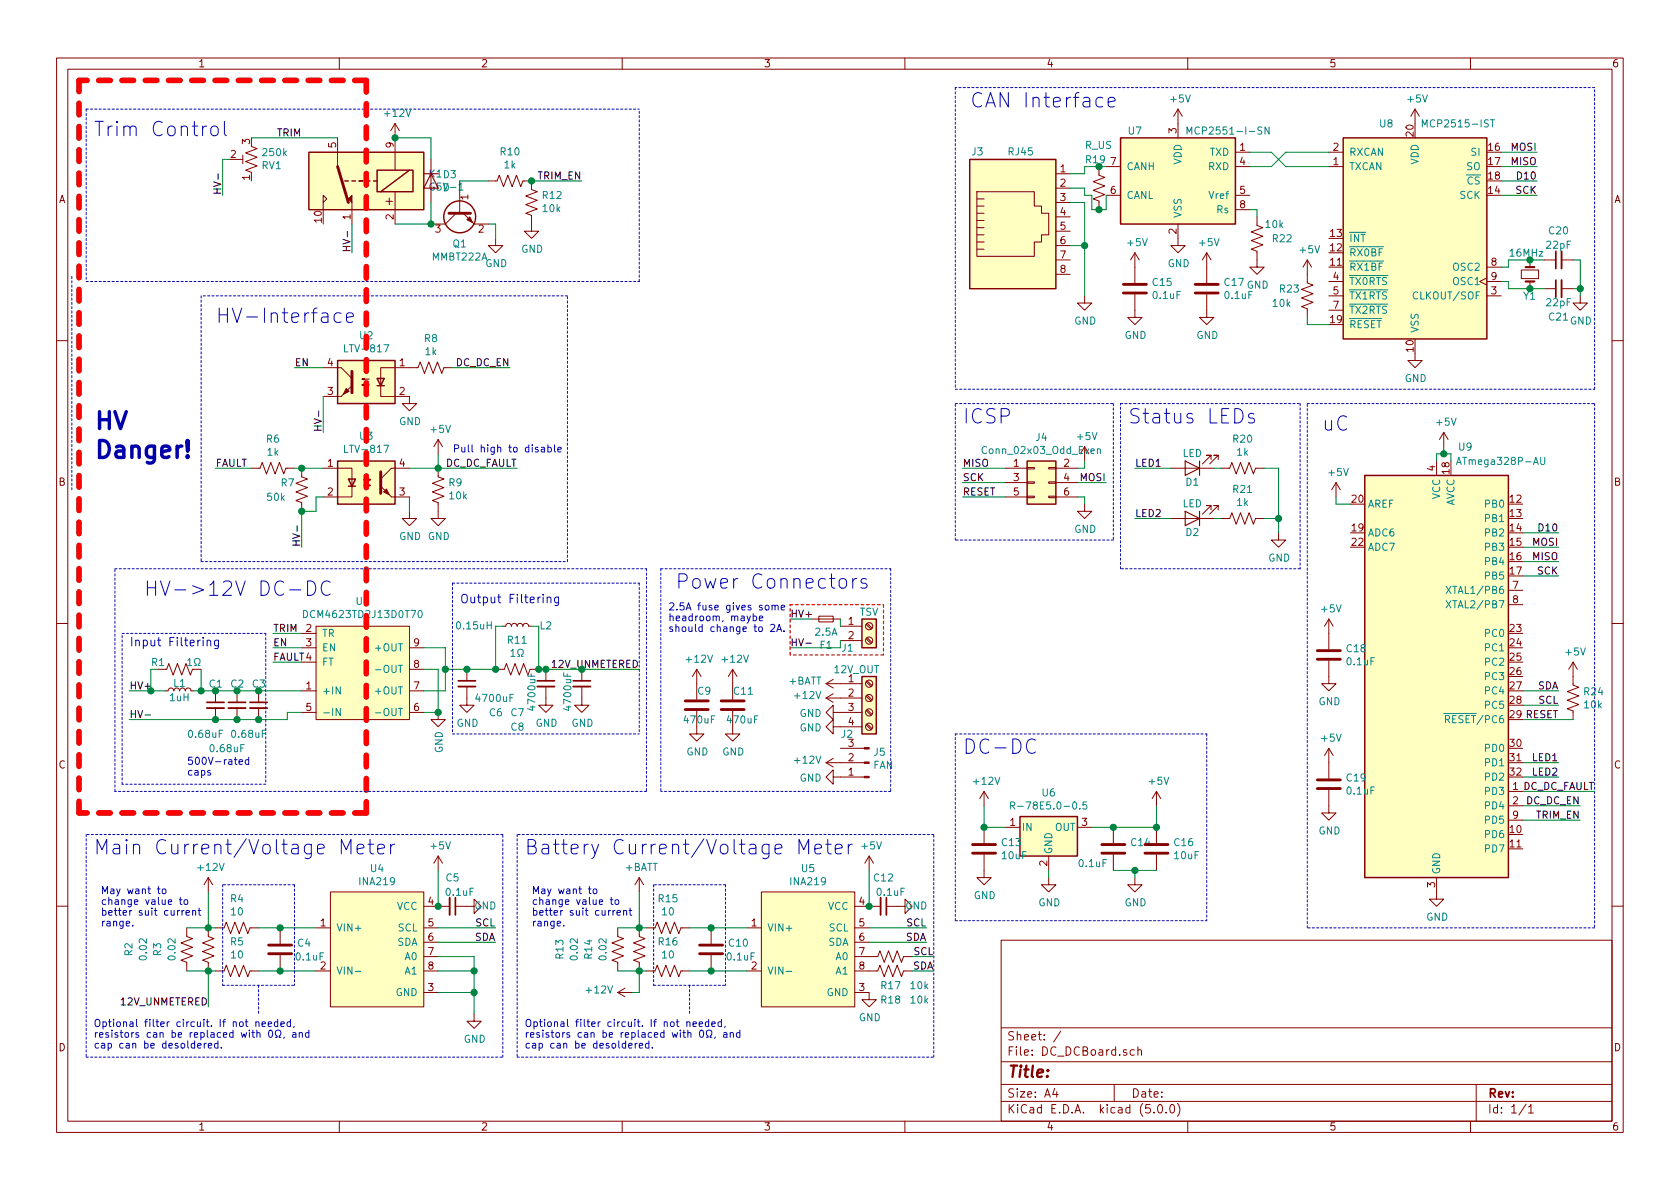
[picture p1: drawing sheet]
<svg xmlns="http://www.w3.org/2000/svg" width="297mm" height="210mm" viewBox="0 0 297 210" stroke-linecap="round" stroke-linejoin="round" font-family="sans-serif">
<g fill="none" stroke="#840000" stroke-width=".18">
<path d="M10 10.3h277v189.9h-277zM12 12.2h273v186.1h-273zM60 10.3v1.9M110 10.3v1.9M160 10.3v1.9M208.3 19.3v5.1M208.3 19.3l-.8 1.3M208.3 19.3l.7 1.3M210 10.3v1.9M250.2 19.3l-.8 1.3M250.2 19.3v2.5M250.2 19.3l.8 1.3"/>
<path d="M260 10.3v1.9M41.9 28.2h1M42.9 27.4v1.6M44.4 25.9l1.1 .4-2.1 .7 2.1 .8-2.1 .8 2.1 .7-2.1 .8 1 .4v.2M57.1 34.5l.7 .7-.7 .6zM57.1 35.8v1.3M59.7 24.4v5.1M62.2 35.8v3.8M69.8 21.8v8.3M69.8 33.9v5.7M69.8 21.8l-.7 1.3M69.8 21.8l.8 1.3"/>
<path d="M76.2 28.2v7.6M80.6 37.7l-1.9 1.9h-2.5M81.3 32v5.7M81.9 37.7l1.9 1.9h2.6M86.4 32h1.5l.4-1 .7 2 .8-2 .8 2 .7-2 .8 2 .4-1h1.5v1.5l1 .4-2 .8 2 .7-2 .8 2 .8-2 .7 1 .4v2.8h1.2l-1.2 1.3-1.3-1.3h1.3M172.7 35.2h1.3M172.7 36.4h1.3M172.7 37.7h1.3M172.7 39h1.3M172.7 33.9h10.2v2.5h1.2v1.3h1.3v3.8h-1.3v1.3h-1.2v2.5h-10.2zM186.7 30.7h2.5M186.7 33.3h2.5"/>
<path d="M186.7 35.8h2.5M186.7 38.3h2.5M194.3 29.5v1.5l1 .4-2 .7 2 .8-2 .7 2 .8-2 .8 1 .4v1.5M195.6 29.5h2.5M195.6 34.5h2.5M208.3 39.6v3.8h1.2l-1.2 1.3-1.3-1.3h1.3M218.4 29.5h2.6M218.4 26.9h2.6M218.4 34.5h2.6M218.4 37.1h2.6M222.2 38.3v1.6l1.1 .4-2.1 .7 2.1 .8-2.1 .7 2.1 .8-2.1 .8 1 .3v2.8h1.3l-1.3 1.3-1.2-1.3h1.2M234.9 29.5h2.6"/>
<path d="M234.9 26.9h2.6M87.6 42.2v1.2h1.3l-1.3 1.3-1.2-1.3h1.2M172.7 40.3h1.3M172.7 41.5h1.3M172.7 42.8h1.3M172.7 44.1h1.3M186.7 40.9h2.5M186.7 43.4h2.5M186.7 46h2.5M186.7 48.5h2.5M191.8 52.3v1.3h1.2l-1.2 1.3-1.3-1.3h1.3M200.7 52.1v4h1.2l-1.2 1.3-1.3-1.3h1.3"/>
<path d="M200.7 44.7v5.3M200.7 44.7l-.8 1.3M200.7 44.7l.7 1.3M213.4 52.1v4h1.2l-1.2 1.3-1.3-1.3h1.3M213.4 44.7v5.3M213.4 44.7l-.8 1.3M213.4 44.7l.7 1.3M231.1 46v4l1.1 .4-2.1 .8 2.1 .7-2.1 .8 2.1 .8-2.1 .7 1 .4v1.5M231.1 46l-.7 1.2M231.1 46l.8 1.2M234.9 52.3h2.6M234.9 49.8h2.6"/>
<path d="M234.9 54.9h2.6M262.9 49.1l-1.3 .7 1.3 .6M262.9 52.3h2.5M262.9 49.8h2.5M262.9 47.2h2.5M269 47.7h3v1.6h-3zM270.5 46v1.2M270.5 49.8v1.2M273 46h2.1M273 51h2.1M276.1 46h2M276.1 51h2"/>
<path d="M279.4 52.3v1.3h1.3l-1.3 1.3-1.3-1.3h1.3M10 60.2h2M57.1 65h3.2l1.9 1.9M57.1 70.1h3.2M64 68.1l.4-.2v.3l-.4-.1h1.3M64 67.1l.4-.2v.3l-.4-.1h1.3M67.3 68.2v1.9h5.1v1.3h1.3l-1.3 1.2-1.3-1.2h1.3M77.5 77.7v2.6M77.5 77.7l-.8 1.3M77.5 77.7l.7 1.3M80 65h-1.5l-.4 1-.8-2-.7 2-.8-2-.7 2-.8-2-.4 1h-6.6v3.3M191.8 79v2.5"/>
<path d="M250.2 62.5v1.2h1.3l-1.3 1.3-1.3-1.3h1.3M255.3 76.4l-.8 1.3M255.3 76.4v2.6M255.3 76.4l.7 1.3M285 60.2h2M44.4 82.8h1.6l.4-1 .7 2 .8-2 .7 2 .8-2 .8 2 .3-1h1.6M53.3 82.8v1.5l1.1 .4-2.1 .8 2.1 .7-2.1 .8 2.1 .8-2.1 .7 1 .4v1.5M57.1 82.8h5.1v3.3M62.2 86v1.9h-5.1M64.3 85.8h1.2l-.3 .2v-.3l.3 .1M64.3 84.8h1.2l-.3 .2v-.3l.3 .1M69.2 87.9h3.2"/>
<path d="M72.4 90.4v1.3h1.3l-1.3 1.3-1.3-1.3h1.3M72.4 82.8h-3.2l-1.9 1.9M77.5 82.8v1.5l1 .4-2 .8 2 .7-2 .8 2 .8-2 .7 1 .4v2.8h1.2l-1.2 1.3-1.3-1.3h1.3M177.8 87.9h3.8M177.8 82.8h3.8M177.8 85.3h3.8M181.6 87.8h1.3v.2h-1.3zM181.6 85.2h1.3v.3h-1.3zM181.6 82.7h1.3v.2h-1.3zM185.4 87.8h1.3v.2h-1.3zM185.4 85.2h1.3v.3h-1.3zM185.4 82.7h1.3v.2h-1.3z"/>
<path d="M186.7 87.9h3.8M186.7 82.8h3.8M186.7 85.3h3.8M191.8 89.1v1.3h1.2l-1.2 1.3-1.3-1.3h1.3M207 82.8h7.6M207 91.7h7.6M214.1 81.3v-.8h-.7h.7l-1.5 1.5M214.1 90.2v-.8h-.7h.7l-1.5 1.5M215.4 81.3v-.8h-.8h.8l-1.5 1.5M215.4 90.2v-.8h-.8h.8l-1.5 1.5M215.9 82.8h1.5l.4-1 .8 2 .7-2 .8 2 .8-2 .7 2 .4-1h1.5M215.9 91.7h1.5l.4-1 .8 2 .7-2 .8 2 .8-2 .7 2 .4-1h1.5"/>
<path d="M226.1 94.2v1.3h1.2l-1.2 1.3-1.3-1.3h1.3M236.2 85.3l-.7 1.3M236.2 85.3v2.6M236.2 85.3l.8 1.3M254 81.5v2.6M10 110.3h2M29.2 118.4h.3l.3-1.1 .8 2.1 .8-2.1 .7 2.1 .8-2.1 .8 2.1 .3-1M34.3 118.4h1.3M53.3 112h2.6M53.3 114.5h2.6M53.3 117.1h2.6M55.9 110.7h16.5v16.5h-16.5z"/>
<path d="M72.4 114.5h2.5M72.4 118.4h2.5M82.5 118.4v2M87.6 118.4h1.6l.3-1.1 .8 2.1 .8-2.1 .7 2.1 .8-2.1 .7 2.1 .4-1h1.5M88.9 110.7h.5l.1-.3 .3-.2 .4 .2 .2 .3 .2-.3 .2-.2 .5 .2 .1 .3 .2-.3 .2-.2 .5 .2 .2 .3 .1-.3 .3-.2 .4 .2 .2 .3h.5M96.5 118.4v2M102.9 118.4v2M123.2 118.4v5.3M123.2 118.4l-.8 1.2M123.2 118.4l.8 1.2M129.5 118.4v5.3M129.5 118.4l-.7 1.2"/>
<path d="M129.5 118.4l.8 1.2M143.5 109.5h5.1M144.8 109h2.5v1h-2.5zM148.6 110.7h3.8M148.6 113.3h3.8M153.1 112.9l.9 .9M153.1 110.4l.9 .8M153.3 112.8l.9 .8M153.3 110.2l.9 .9M234.9 116.8v4.1h1.3l-1.3 1.3-1.2-1.3h1.2M234.9 109.5v5.3M234.9 109.5l-.7 1.2"/>
<path d="M234.9 109.5l.8 1.2M266.7 104.4h2.5M266.7 106.9h2.5M278.1 117.1v4.1l1 .3-2 .8 2 .8-2 .7 2 .8-2 .7 1 .4v1.5M278.1 117.1l-.7 1.3M278.1 117.1l.8 1.3M285 110.3h2M29.2 122.2h.5l.1-.4 .3-.1 .5 .1 .1 .4 .2-.4 .2-.1 .5 .1 .1 .4 .2-.4 .3-.1 .4 .1 .2 .4 .1-.4 .3-.1 .4 .1 .2 .4h.5M38.1 122.2v2M38.1 125.2v2M41.9 122.2v2M41.9 125.2v2"/>
<path d="M45.7 122.2v2M45.7 125.2v2M53.3 122.2h2.6M53.3 126h2.6M72.4 122.2h2.5M72.4 126h2.5M77.5 126v1.2h1.2l-1.2 1.3-1.3-1.3h1.3M82.5 121.4v3.3h1.3l-1.3 1.3-1.2-1.3h1.2M96.5 121.4v3.3h1.3l-1.3 1.3-1.3-1.3h1.3M102.9 121.4v3.3h1.2l-1.2 1.3-1.3-1.3h1.3M123.2 125.7v4.1h1.3l-1.3 1.3-1.3-1.3h1.3M129.5 125.7v4.1h1.3l-1.3 1.3-1.2-1.3h1.2"/>
<path d="M146 123.4l1.3 .8M146 123.4h6.4M146 120.9h6.4M146 120.9l1.3 .8M146 134.9l1.3 .7M146 134.9h6.8M147.3 126v-1.3l-1.3 1.3 1.3 1.2v-1.2h5.1M147.3 128.5v-1.3l-1.3 1.3 1.3 1.3v-1.3h5.1M147.3 137.4v-1.3l-1.3 1.3 1.3 1.3v-1.3h5.5M147.3 122.7l-1.3 .7M147.3 120.1l-1.3 .8M147.3 134.1l-1.3 .8"/>
<path d="M148.6 132.3h4.2M153.1 128.2l.9 .8M153.1 125.6l.9 .9M153.1 123.1l.9 .8M153.1 120.6l.9 .8M153.3 128l.9 .8M153.3 125.5l.9 .8M153.3 122.9l.9 .9M153.3 120.4l.9 .8M174 139.9l-.8 1.3M174 139.9v2.6M174 139.9l.8 1.3"/>
<path d="M204.5 139.9l-.8 1.3M204.5 139.9v2.6M204.5 139.9l.7 1.3M234.9 139.7v4.1h1.3l-1.3 1.2-1.2-1.2h1.2M234.9 132.3v5.4M234.9 132.3l-.7 1.3M234.9 132.3l.8 1.3M266.7 139.9h2.5M36.8 155.2v2.5M36.8 155.2l-.7 1.3M36.8 155.2l.8 1.3M58.4 157.7h16.5v20.3h-16.5z"/>
<path d="M77.5 151.4v2.5M77.5 151.4l-.8 1.2M77.5 151.4l.7 1.2M113 155.2v2.5M113 155.2l-.7 1.3M113 155.2l.8 1.3M134.6 157.7h16.5v20.3h-16.5zM153.7 151.4l-.8 1.2M153.7 151.4v2.5M153.7 151.4l.7 1.2M174 151.1v4.1h1.3l-1.3 1.3-1.3-1.3h1.3M174 146.3v2.8"/>
<path d="M177.8 146.3h2.5M185.4 155.2v1.3h1.3l-1.3 1.2-1.3-1.2h1.3M185.4 151.4v2.5M190.5 146.3h2.5M196.8 146.3v2.8M196.8 151.1v2.8M200.7 155.2v1.3h1.2l-1.2 1.2-1.3-1.2h1.3M204.5 146.3v2.8M204.5 151.1v2.8M254 155.2v3.8h1.3l-1.3 1.3-1.3-1.3h1.3M266.7 142.5h2.5M266.7 145h2.5"/>
<path d="M10 160.2h2M33 164.1v1.5l1 .4-2 .7 2 .8-2 .8 2 .7-2 .8 1 .4v1.5M36.8 164.1v1.5l1 .4-2 .7 2 .8-2 .8 2 .7-2 .8 1 .4v1.5M38.1 164.1h1.5l.4-1 .8 2 .7-2 .8 2 .8-2 .7 2 .4-1h1.5M38.1 171.7h1.5l.4-1 .8 2 .7-2 .8 2 .8-2 .7 2 .4-1h1.5M49.5 164.1v2.8M49.5 168.9v2.8M55.9 164.1h2.5M55.9 171.7h2.5M74.9 164.1h2.6M74.9 171.7h2.6M74.9 175.5h2.6"/>
<path d="M74.9 160.3h4.6M74.9 166.6h2.6M74.9 169.2h2.6M80.5 160.3h3.3v-1.3l1.3 1.3-1.3 1.2v-1.2M83.8 179.3v1.3h1.3l-1.3 1.3-1.3-1.3h1.3M109.2 164.1v1.5l1 .4-2 .7 2 .8-2 .8 2 .7-2 .8 1 .4v1.5M109.2 175.5h2.6M109.2 175.5l1.3 .8M110.5 174.7l-1.3 .8M113 164.1v1.5l1 .4-2 .7 2 .8-2 .8 2 .7-2 .8 1 .4v1.5M114.3 164.1h1.5l.4-1 .8 2 .7-2 .8 2 .8-2 .7 2 .4-1h1.5M114.3 171.7h1.5l.4-1 .8 2 .7-2 .8 2 .8-2 .7 2 .4-1h1.5"/>
<path d="M125.7 164.1v2.8M125.7 168.9v2.8M132.1 164.1h2.5M132.1 171.7h2.5M151.1 175.5h2.6v1.3h1.2l-1.2 1.2-1.3-1.2h1.3M151.1 169.2h4.1l.4-1.1 .7 2.1 .8-2.1 .8 2.1 .7-2.1 .8 2.1 .4-1h1.5M151.1 171.7h4.1l.4-1 .7 2 .8-2 .8 2 .7-2 .8 2 .4-1h1.5M151.1 164.1h2.6M151.1 160.3h4.6M151.1 166.6h2.6M156.7 160.3h3.3v-1.3l1.3 1.3-1.3 1.2v-1.2M177 166.3h108v32h-108z"/>
<path d="M285 160.2h2M60 198.3v1.9M110 198.3v1.9M160 198.3v1.9M177 194.8h108M177 191.8h108M177 187.8h108M177 181.8h108M186.5 192.5l-.4 1h1M186.8 193v1M187.6 182.3l-1.3 2M197 191.8v3"/>
<path d="M200.6 185.7l-.5-.1-.3 .3 .1 .6 .2 .1 .5-.1M201.2 185.7l.2-.1 .4 .1v.9M201.2 185.1v1.5M204 196.7v.1M204.8 195.5l.4-.2a.94 .94 0 0 1 0 1.5 .79 .79 0 0 1-.4-1.3zM206.2 196.7v.1M207 195.4l.3-.1a.94 .94 0 0 1 0 1.5 .82 .82 0 0 1-.3-1.4zM208.2 195.1a1.71 1.71 0 0 1 0 2.3M210 198.3v1.9M260 198.3v1.9M261 191.8v6.5M269.8 195.2l-1.2 2"/>
<path d="M270.3 195.8l.4-.5v1.5M270.3 196.8h.8"/>
<circle cx="153.7" cy="113.3" r=".63"/>
<circle cx="153.7" cy="110.7" r=".63"/>
<circle cx="153.7" cy="123.4" r=".63"/>
<circle cx="153.7" cy="126" r=".63"/>
<circle cx="153.7" cy="120.9" r=".63"/>
<circle cx="153.7" cy="128.5" r=".63"/>
</g>
<g fill="#ffffc2" stroke="#ffffc2" stroke-width=".18">
<path d="M55.9 110.7h16.5v16.5h-16.5z"/>
<path d="M59.7 81.5h10.1v7.6h-10.1z"/>
<path d="M59.7 63.7h10.1v7.7h-10.1z"/>
<path d="M180.3 144.4h10.2v7h-10.2z"/>
<path d="M171.4 28.2h15.3v22.8h-15.3z"/>
<path d="M237.5 24.4h25.4v35.5h-25.4z"/>
<path d="M198.1 24.4h20.3v15.2h-20.3z"/>
<path d="M54.6 26.9h20.3v10.2h-20.3z"/>
<path d="M58.4 157.7h16.5v20.3h-16.5z"/>
<path d="M134.6 157.7h16.5v20.3h-16.5z"/>
<path d="M241.3 84.1h25.4v71.1h-25.4z"/>
<path d="M181.6 81.5h5.1v7.6h-5.1z"/>
<path d="M152.4 119.6h2.5v10.2h-2.5z"/>
<path d="M152.4 109.5h2.5v5h-2.5z"/>
</g>
<g fill="none" stroke="#008484" stroke-width=".18">
<path d="M81.1 33.6h.8M209.9 23.7v-1.3l.4 1 .4-1v1.3M224.4 22.4v1.3l-.7-1.3v1.3M251.5 22.4v-1.2l.4 .9 .4-.9v1.2M263.5 21.2h.7M67.9 78.7h.8l-.5 1.3M67.9 61h.8l-.5 1.2M194 79.5l.2-.1h.3l.1 .8M194 79.4v.8M257.5 82.1l.4-1.2 .5 1.2M257.7 81.8h.5M272.4 80.9v1l.2 .2h.3l.2-.2v-1"/>
<path d="M33.2 116.8l.4-.4v1.3M33.2 117.7h.7M34.4 117.7h.3v-.2a.55 .55 0 0 1-.3-.9 .55 .55 0 0 1 .9 0l.1 .2a.53 .53 0 0 1-.3 .7v.2h.3M53.7 107.9a.64 .64 0 0 1 .7 .7 .64 .64 0 0 1-.7 .6zM66.4 118.4h1M74 108.1l.2-.2a.67 .67 0 0 1 .5 .7 .67 .67 0 0 1-.5 .6l-.3-.5zM90.3 115.2l.4-.4v1.3M90.3 116.1h.8M91.5 116.1h.3v-.3a.55 .55 0 0 1-.2-.8 .55 .55 0 0 1 .9 0v.2a.53 .53 0 0 1-.3 .6v.3h.3M255.7 103.7l.8 1.2M255.7 106.2l.8 1.3M256.5 103.7l-.8 1.2"/>
<path d="M256.5 106.2l-.8 1.3M60.2 125.3v1.2l-.8-1.2v1.2M66.4 126.1h1M255.3 126.2h1.2M255.6 127.2l.6-.1 .1-.1-.1-.3-.1-.2h-.5v1.3M255.9 127.2l.4 .6M178.7 142.5l.6-.1 .1-.2-.1-.3-.1-.1h-.5v1.3M179 142.5l.4 .6M192.1 141.8h-.6v.6l.1-.1 .5 .1v.5l-.2 .2-.4-.2M62.8 171.8h1M139 171.8h1"/>
</g>
<g fill="none" stroke="#008400" stroke-width=".18">
<path d="M40.6 28.2h-1.2v6.3M44.4 24.4h15.3M62.2 39.6v5.1M69.8 24.4h6.4v3.8M76.2 35.8v3.8h-6.4M81.3 32h5.1M86.4 39.6h1.2v2.6M94 32h8.9M189.2 33.3h2.6v1.2h1.2v2.6h2.6v-2.6M189.2 35.8h2.6v16.5M191.8 29.5v1.2h-2.6M221 37.1h1.2v1.2"/>
<path d="M221 26.9h3.8l2.5 2.6h7.6M234.9 26.9h-7.6l-2.5 2.6h-3.8M265.4 26.9h6.4M265.4 29.5h6.4M265.4 32h6.4M265.4 34.5h6.4M189.2 43.4h2.6M231.1 56.1v1.3h3.8M265.4 49.8h1.3v1.2h6.3M270.5 46h-3.8v1.2h-1.3M278.1 46h1.3v6.3M278.1 51h1.3"/>
<path d="M52.1 65h5M57.1 70.1v6.3M80 65h10.2M255.3 79v1.3M38.1 82.8h6.3M52.1 82.8h5M57.1 87.9h-1.2v2.5h-2.6v6.4M72.4 82.8h19M72.4 87.9v2.5M77.5 80.3v2.5M170.2 82.8h7.6M170.2 87.9h7.6"/>
<path d="M170.2 85.3h7.6M190.5 87.9h1.3v1.2M190.5 85.3h5.1M191.8 81.5v1.3h-1.3M200.7 82.8h6.3M200.7 91.7h6.3M214.6 82.8h1.3M214.6 91.7h1.3M223.5 82.8h2.6v11.4M223.5 91.7h2.6M236.2 87.9v1.2h2.6M254 81.5v-1.2h2.5v1.2"/>
<path d="M269.2 99.3h6.4M269.2 96.8h6.4M269.2 94.2h6.4M26.7 118.4v3.8M35.6 118.4v3.8M48.3 117.1h5M48.3 114.5h5M48.3 112h5M74.9 114.5h3.8v7.7h-3.8M74.9 118.4h2.6v7.6h-2.6M88.9 110.7h-1.3v7.7h-8.9M94 110.7h1.2v7.7h17.8"/>
<path d="M139.7 109.5h3.8M148.6 113.3v1.2h-8.9M148.6 109.5v1.2M269.2 101.8h6.4M22.9 122.2h6.3M34.3 122.2h19M53.3 126h-2.5v1.2h-27.9M269.2 122.2h6.4M269.2 127.2h8.9M269.2 124.7h6.4M269.2 137.4h6.4M269.2 134.9h6.4"/>
<path d="M269.2 139.9h12.7M36.8 157.7v6.4M77.5 153.9v6.4M113 157.7v6.4M153.7 153.9v6.4M174 142.5v3.8h3.8M185.4 153.9v1.3M196.8 153.9h7.7M200.7 153.9v1.3M204.5 142.5v3.8h-11.5M269.2 145h10.2M269.2 142.5h10.2"/>
<path d="M33 171.7h5.1M33 164.1h5.1M36.8 171.7v6.3M45.7 171.7h10.2M45.7 164.1h10.2M77.5 169.2h6.3v10.1M77.5 175.5h6.3M77.5 171.7h6.3M77.5 164.1h10.1M77.5 166.6h10.1M109.2 171.7h5.1M109.2 164.1h5.1"/>
<path d="M113 171.7v3.8h-1.2M121.9 171.7h10.2M121.9 164.1h10.2M153.7 164.1h10.1M153.7 166.6h10.1M161.3 171.7h3.8M161.3 169.2h3.8"/>
</g>
<path d="M276.1 44.4v3.1M276.1 49.5v3.1M36.6 125.2h3M40.4 125.2h3M44.2 125.2h3M81 121.4h3.1M95 121.4h3M101.3 121.4h3.1M79.5 158.7v3.1M155.7 158.7v3.1" fill="none" stroke="#840000" stroke-width=".33"/>
<path d="M275.1 44.4v3.1M275.1 49.5v3.1M36.6 124.2h3M40.4 124.2h3M44.2 124.2h3M81 120.4h3.1M95 120.4h3M101.3 120.4h3.1M80.5 158.7v3.1M156.7 158.7v3.1" fill="none" stroke="#840000" stroke-width=".3"/>
<g fill="#008400" stroke="#008400" stroke-width=".25">
<circle cx="38.1" cy="122.2" r=".51"/>
<circle cx="41.9" cy="122.2" r=".51"/>
<circle cx="41.9" cy="127.2" r=".51"/>
<circle cx="35.6" cy="122.2" r=".51"/>
<circle cx="45.7" cy="122.2" r=".51"/>
<circle cx="45.7" cy="127.2" r=".51"/>
<circle cx="53.3" cy="82.8" r=".51"/>
<circle cx="53.3" cy="90.4" r=".51"/>
<circle cx="77.5" cy="82.8" r=".51"/>
<circle cx="191.8" cy="43.4" r=".51"/>
<circle cx="204.5" cy="146.3" r=".51"/>
<circle cx="196.9" cy="146.3" r=".51"/>
<circle cx="200.7" cy="153.9" r=".51"/>
<circle cx="174" cy="146.3" r=".51"/>
<circle cx="270.5" cy="46" r=".51"/>
<circle cx="270.5" cy="51" r=".51"/>
<circle cx="279.4" cy="51" r=".51"/>
<circle cx="94" cy="32" r=".51"/>
<circle cx="83.8" cy="175.5" r=".51"/>
<circle cx="83.8" cy="171.7" r=".51"/>
<circle cx="36.8" cy="164.1" r=".51"/>
<circle cx="36.8" cy="171.7" r=".51"/>
<circle cx="49.5" cy="164.1" r=".51"/>
<circle cx="49.5" cy="171.7" r=".51"/>
<circle cx="78.7" cy="118.4" r=".51"/>
<circle cx="82.6" cy="118.4" r=".51"/>
<circle cx="87.6" cy="118.4" r=".51"/>
<circle cx="95.3" cy="118.4" r=".51"/>
<circle cx="96.5" cy="118.4" r=".51"/>
<circle cx="77.5" cy="126" r=".51"/>
<circle cx="113" cy="164.1" r=".51"/>
<circle cx="113" cy="171.7" r=".51"/>
<circle cx="125.7" cy="164.1" r=".51"/>
<circle cx="125.7" cy="171.7" r=".51"/>
<circle cx="194.3" cy="37.1" r=".51"/>
<circle cx="194.3" cy="29.5" r=".51"/>
<circle cx="255.3" cy="80.3" r=".51"/>
<circle cx="226.1" cy="91.7" r=".51"/>
<circle cx="26.7" cy="122.2" r=".51"/>
<circle cx="38.1" cy="127.2" r=".51"/>
<circle cx="77.5" cy="160.3" r=".51"/>
<circle cx="153.7" cy="160.3" r=".51"/>
<circle cx="76.2" cy="39.6" r=".51"/>
<circle cx="69.9" cy="24.4" r=".51"/>
</g>
<g fill="none" stroke="#840000" stroke-width=".25">
<path d="M54.6 26.9h20.3v10.2h-20.3zM61 32h.6M62.2 32h.7M63.5 32h.6M64.8 32h.6M66 32h.7M66.7 30.1h6.3v3.8h-6.3zM72.4 30.1l-5.1 3.8M171.4 28.2h15.3v22.8h-15.3zM198.1 24.4h20.3v15.2h-20.3zM237.5 24.4h25.4v35.5h-25.4zM59.7 63.7h10.1v7.7h-10.1z"/>
<path d="M66.7 66.9h1.2l-.6 1.3zM66.7 68.2h1.2M59.7 81.5h10.1v7.6h-10.1zM61.6 84.7h1.3l-.7 1.3zM61.6 86h1.3M181.6 81.5h5.1v7.6h-5.1zM241.3 84.1h25.4v71.1h-25.4zM152.4 119.6h2.5v10.2h-2.5zM152.4 109.5h2.5v5h-2.5zM180.3 144.4h10.2v7h-10.2z"/>
<circle cx="81.3" cy="38.3" r="2.82"/>
</g>
<g fill="#840000" stroke="#840000" stroke-width=".18">
<path d="M67.3 86l1.9 1.9z"/>
<path d="M67.8 87l.5-.5 .5 1z"/>
<path d="M62.2 68.2l-1.9 1.9z"/>
<path d="M61.2 68.7l.5 .5-1 .5z"/>
<path d="M61.6 35.2l.6-.7v1.3z"/>
<path d="M82.5 38.9l.6-.6 .5 1.1z"/>
<path d="M152.8 132.2h.9v.3h-.9z"/>
<path d="M152.8 134.7h.9v.3h-.9z"/>
<path d="M152.8 137.3h.9v.2h-.9z"/>
</g>
<g fill="none" stroke="#840000" stroke-width=".51">
<path d="M59.7 29.5l1.9 6.3M79.4 37.7h3.8M198.6 51.8h4.1M198.6 50.3h4.1M211.3 51.8h4.1M211.3 50.3h4.1M62.2 65.7v3.8M67.3 83.4v3.8M232.9 116.6h4.1M232.9 115.1h4.1M121.2 125.5h4M121.2 123.9h4"/>
<path d="M127.5 125.5h4.1M127.5 123.9h4.1M232.9 139.4h4.1M232.9 137.9h4.1M172 150.9h4M172 149.3h4M194.8 150.9h4.1M194.8 149.3h4.1M202.4 150.9h4.1M202.4 149.3h4.1M47.5 168.7h4.1M47.5 167.1h4.1"/>
<path d="M123.7 168.7h4.1M123.7 167.1h4.1"/>
</g>
<path d="M38.6 30.8v.9M61.4 40.9v1M56.3 72.7v.9M52.5 93v.9M142.5 113.7h1M25.7 126.4h.9" fill="none" stroke="#000" stroke-width=".18"/>
<g fill="none" stroke="#0000c2" stroke-width=".18">
<path d="M195 17.3l-.7-.1-.3 .1-.2 .4v.7l.2 .4 .3 .1 .7-.1M195.9 18.1l1.3-.3-.2-.5-.7-.1-.4 .4v.9l.2 .3 .2 .1 .7-.1M37.5 22.4a.69 .69 0 0 1 1.1 .4v.7a.68 .68 0 0 1-.7 .5 .68 .68 0 0 1-.6-.5v-.7zM39.7 21.5v2.1l.3 .4M60.3 55.4l-.7-.1-.5 .5v.7l.2 .4 .3 .1 .7-.1M61.3 56.2l1.2-.3-.1-.5-.8-.1-.3 .4v.9l.1 .3 .2 .1 .8-.1M95.7 79.1h.5l.1 .8M96.3 79.4h-.4l-.2 .2v.3h.6M96.9 79.1h.4l.2 .2-.1 .6h-.5M96.9 78.7v1.2M98 78.7v1.1l.2 .1M98.6 79.5l.6-.1v-.3h-.4l-.2 .2 .1 .6h.5"/>
<path d="M221.7 73.2l-.6-.1-.2 .1-.1 .3 .1 .3 .8 .3 .1 .2-.1 .4-.2 .1-.7-.1M36.6 113.4l.2-.2 .4 .1 .1 .9M36.6 113.2v1M38.6 113.2v1.2l-.1 .2h-.5M38.6 113.3a.48 .48 0 0 0-.6 .1v.7a.48 .48 0 0 0 .6 0M54.4 102.7a1.31 1.31 0 0 1 1.3 .7 1.31 1.31 0 0 1-.1 1.5l-.3 .3-.3 .1h-.6zM58.4 103a.96 .96 0 0 0-1.1-.2 .96 .96 0 0 0-.5 1 1.07 1.07 0 0 0 .3 1.2 1.07 1.07 0 0 0 1.1 .2l.2-.2M96.7 105.7h.1a.36 .36 0 0 1 .6 .1v.8M96.7 105.6v1M98.8 105.6v1.2l-.3 .3-.4-.1M98.8 105.7l-.5-.1-.3 .3v.4l.2 .2h.6M133.2 109l.3-.1 .3 .3-.1 .5h-.5"/>
<path d="M133.2 108.5v1.3M134.3 109.3l.6-.1-.1-.2-.4-.1-.1 .2v.6h.5M135.4 107.1l.3-.1 .3 .3-.2 .5-.3 .1-.2-.3zM136.2 110.5l.5-.1 .2 .1 .1 .3-.1 .2-.7 .7h.8M136.5 107.2l.2-.2 .3 .1v.8M136.5 107v.9M137 107.2l.2-.2 .3 .1 .1 .8M137.3 111.7l.5-1.3 .4 1.3M137.5 111.3h.6M138.1 107.4l.6-.1v-.2l-.4-.1-.2 .2 .1 .6h.5M138.6 111.6v.1M148.5 102.6a.69 .69 0 0 1 .6-.3 .69 .69 0 0 1 .6 .5v.7a.68 .68 0 0 1-.7 .5 .68 .68 0 0 1-.6-.5z"/>
<path d="M150.8 102.3v1.7M151.5 102.3a.64 .64 0 0 0-.7 .5M153.2 102.4l-.6-.1-.4 .4 .1 .3 .9 .3 .1 .2-.1 .4-.2 .1-.8-.1M42.3 134.7l.6-.1-.1-.2-.3-.1-.2 .2v.6h.5M44 134.4l-.4-.1-.2 .3 .1 .5h.5M44 133.9v1.3M183.1 130.9a.96 .96 0 0 0-1.1-.1 .96 .96 0 0 0-.5 1 1.09 1.09 0 0 0 .3 1.1 1.09 1.09 0 0 0 1.2 .2l.1-.1M27.8 157.2h.5M28 156.8v1.1l.3 .1M28.8 157.2h.3l.2 .1v.5l-.1 .2h-.3l-.2-.1zM31.7 159.1h.5M31.9 158.7v1.1l.3 .1"/>
<path d="M32.6 159.2l.2-.1 .3 .1 .1 .1-.1 .6h-.3l-.2-.1zM60.4 151v-2.5l.8 1.8 .9-1.8v2.5M63.1 150.1l1.2-.2-.1-.5-.7-.1-.4 .4v.9l.2 .3 .2 .1 .7-.1M65.1 149.3h.9M65.4 148.5v2.1l.2 .3 .4 .1M66.8 150.1l1.2-.2-.1-.5-.8-.1-.2 .1-.1 .3 .1 1.2 .2 .1 .8-.1M69.1 149.3v1.7M69.8 149.3a.69 .69 0 0 0-.7 .5M104 157.2h.5M104.2 156.8v1.1l.3 .1M105 157.2h.3l.2 .1v.5l-.1 .2h-.3l-.2-.1zM107.9 159.1h.5"/>
<path d="M108.1 158.7v1.1l.3 .1M108.8 159.2l.2-.1 .3 .1 .1 .1-.1 .6h-.3l-.2-.1zM141.3 151v-2.5l.8 1.8 .9-1.8v2.5M144.1 150.1l1.2-.2-.2-.5-.7-.1-.2 .1-.1 .3 .1 1.2 .2 .1 .7-.1M146 149.3h1M146.4 148.5v2.1l.1 .3 .5 .1M147.7 150.1l1.2-.2-.1-.5-.7-.1-.4 .4v.9l.1 .3 .3 .1 .7-.1M150 149.3v1.7M150.7 149.3a.64 .64 0 0 0-.7 .5M23.5 163.6v.1M32.2 161v.8M32.5 161l-.3 .2"/>
<path d="M32.9 161.4l.6-.1v-.2l-.4-.1-.2 .2 .1 .6h.5M34.1 161.1l.1-.1 .3 .1 .1 .7M34.1 161v.8M35 161h.5M35.2 160.6v1.1l.3 .1M99.7 163.6v.1M108.4 161v.8M108.7 161l-.3 .2M109.1 161.4l.6-.1v-.2l-.4-.1-.2 .2 .1 .6h.5M110.3 161.1l.1-.1 .3 .1 .1 .7M110.3 161v.8M111.2 161h.5"/>
<path d="M111.4 160.6v1.1l.3 .1M35 184.9l.6-.1-.1-.2-.4-.1-.1 .2v.6h.5M36.1 184.5v.8M36.5 184.5l-.3 .1-.1 .1M36.8 184.9l.6-.1v-.2l-.4-.1-.2 .2 .1 .6h.5M38.5 184.6l-.3-.1-.3 .2 .1 .6h.5M38.5 184.1v1.2M39.1 185.2v.1M45.2 180.8l.2-.1h.3l.1 .8M45.2 180.7v.8M45.4 182.7l.2-.1h.3l.1 .8M46.3 181.1l.6-.1v-.3h-.4l-.2 .2 .1 .6h.5"/>
<path d="M47.4 181.1l.6-.1v-.3h-.4l-.2 .2 .1 .6h.5M47.7 182.2h.1a.67 .67 0 0 1 .4 .6 .67 .67 0 0 1-.4 .6 .83 .83 0 0 1-.1-1.2zM48.7 183.4h.3v-.2a.54 .54 0 0 1-.3-.7 .54 .54 0 0 1 .8-.3 .59 .59 0 0 1-.1 1v.2h.3M49.1 180.7h-.4l-.2 .2 .1 .6h.5M49.1 180.3v1.2M49.7 181.1l.6-.1-.1-.3h-.4l-.1 .2v.6h.5M50.3 183.4l-.2 .2M51.4 180.7h-.4l-.3 .2 .2 .6h.5M51.4 180.3v1.2M51.8 182.6h.4l.1 .8M52 181.5l-.1 .2M52.3 182.9l-.4 .1-.2 .1 .1 .3h.5"/>
<path d="M52.9 182.7l.2-.1h.3l.1 .8M52.9 182.6v.8M54.6 182.6h-.3l-.3 .2 .1 .6h.5M54.6 182.2v1.2M111.2 184.9l.6-.1-.1-.2-.4-.1-.1 .2v.6h.5M112.3 184.5v.8M112.7 184.5l-.3 .1-.1 .1M113 184.9l.6-.1v-.2l-.4-.1-.2 .2 .1 .6h.5M114.7 184.6l-.3-.1-.3 .2 .1 .6h.5M114.7 184.1v1.2M115.3 185.2v.1M121.4 180.8l.2-.1h.3l.1 .8"/>
<path d="M121.4 180.7v.8M121.6 182.7l.2-.1h.3l.1 .8M122.5 181.1l.6-.1v-.3h-.4l-.2 .2 .1 .6h.5M123.6 181.1l.6-.1v-.3h-.4l-.2 .2 .1 .6h.5M123.8 182.3l.2-.1a.67 .67 0 0 1 .4 .6 .67 .67 0 0 1-.4 .6l-.3-.4zM124.9 183.4h.3v-.2a.54 .54 0 0 1-.3-.7 .54 .54 0 0 1 .8-.3 .59 .59 0 0 1-.1 1v.2h.3M125.3 180.7h-.4l-.2 .2 .1 .6h.5M125.3 180.3v1.2M125.9 181.1l.6-.1-.1-.3h-.4l-.1 .2v.6h.5M126.5 183.4l-.2 .2M127.6 180.7h-.4l-.3 .2 .2 .6h.5M127.6 180.3v1.2"/>
<path d="M128 182.6h.4l.1 .8M128.2 181.5l-.1 .2M128.5 182.9l-.4 .1-.2 .1 .1 .3h.5M129.1 182.7l.2-.1h.3l.1 .8M129.1 182.6v.8M130.8 182.6h-.3l-.3 .2 .1 .6h.5M130.8 182.2v1.2"/>
</g>
<g fill="none" stroke="#0000c2" stroke-width=".18" stroke-dasharray=".4 .4">
<path d="M15.2 19.3v30.5M15.2 19.3h97.8M168.9 15.5v53.3M281.9 15.5h-113M15.2 49.8h97.8M35.6 52.3v47M100.3 52.3h-64.7M113 49.8v-30.5M168.9 71.4h27.9M168.9 68.8h113M196.8 71.4v24.1M198.1 71.4h31.8"/>
<path d="M229.9 71.4v29.2M231.1 71.4h50.8M281.9 71.4v92.7M281.9 68.8v-53.3M12.7 86.6v-38.1M35.6 99.3h64.7M100.3 99.3v-47M168.9 95.5v-24.1M196.8 95.5h-27.9M20.3 100.6h94M21.6 112h25.4M47 112v26.7"/>
<path d="M80 103.1v26.7M80 103.1h33M113 103.1v26.7M114.3 100.6v39.3M116.8 100.6h40.7M116.8 100.6v39.3M157.5 100.6v39.3M198.1 100.6v-29.2M229.9 100.6h-31.8M20.3 139.9v-39.3M21.6 138.7v-26.7M47 138.7h-25.4"/>
<path d="M80 129.8h33M114.3 139.9h-94M157.5 139.9h-40.7M168.9 129.8h44.5M213.4 129.8v33M15.2 147.6v39.3M39.4 156.5v17.7M52.1 156.5h-12.7M52.1 156.5v17.7M88.9 147.6h-73.7M91.4 147.6v39.3M115.6 156.5v17.7"/>
<path d="M128.3 156.5h-12.7M128.3 156.5v17.7M165.1 147.6h-73.7M39.4 174.2h12.7M45.7 174.2v5.1M115.6 174.2h12.7M121.9 174.2v5.1M168.9 162.8v-33M168.9 162.8h44.5M231.1 164.1v-92.7M281.9 164.1h-50.8M15.2 186.9h73.7"/>
<path d="M88.9 186.9v-39.3M91.4 186.9h73.7M165.1 186.9v-39.3"/>
</g>
<path d="M269.7 47.2h1.6M269.7 49.8h1.6" fill="none" stroke="#840000" stroke-width=".38"/>
<path d="M64.8 14.2v129.6M64.8 14.2h-50.8M14 143.8v-129.6M64.8 143.8h-50.8" fill="none" stroke="#f00" stroke-width=".99" stroke-dasharray="2.1 2.1"/>
<path d="M74.9 30.7h2.6M76.2 30.7l1.3 2.6h-2.6zM209.5 81.5l2.6 1.3-2.6 1.3zM209.5 90.4l2.6 1.3-2.6 1.3zM212.1 81.5v2.6M212.1 90.4v2.6" fill="none" stroke="#840000" stroke-width=".2"/>
<path d="M139.7 106.9h16.5M139.7 115.8v-8.9M156.2 106.9v8.9M156.2 115.8h-16.5" fill="none" stroke="#f00" stroke-width=".2" stroke-dasharray=".5 .5"/>
<g font-size="4.2" fill="#0000c2">
<text x="16.5" y="75.9">HV</text>
<text x="16.5" y="81">Danger!</text>
</g>
<g font-size="3.5" fill="#0000c2">
<text x="171.4" y="19">CAN Interface</text>
<text x="16.5" y="24.1">Trim Control</text>
<text x="38.1" y="57.1">HV-Interface</text>
<text x="170.2" y="74.9">ICSP</text>
<text x="199.4" y="74.9">Status LEDs</text>
<text x="233.7" y="76.2">uC</text>
<text x="25.4" y="105.4">HV-&gt;12V DC-DC</text>
<text x="119.4" y="104.1">Power Connectors</text>
<text x="170.2" y="133.3">DC-DC</text>
<text x="16.5" y="151.1">Main Current/Voltage Meter</text>
<text x="92.7" y="151.1">Battery Current/Voltage Meter</text>
</g>
<text font-size="2.8" fill="#840000" x="178" y="190.5">Title:</text>
<g font-size="2.1" fill="#840000">
<text x="68.2" y="36.3">+</text>
<text x="178" y="184">Sheet: /</text>
<text x="178" y="186.7">File: DC_DCBoard.sch</text>
<text x="178" y="196.9">KiCad E.D.A. kicad (5.0.0)</text>
<text x="178" y="194.1">Size: A4</text>
<text x="200" y="194.1">Date:</text>
<text x="263" y="194.1">Rev:</text>
<text x="263" y="196.9">Id: 1/1</text>
</g>
<g font-size="2.1" fill="#0000c2">
<text x="81.3" y="106.7">Output Filtering</text>
<text x="22.9" y="114.3">Input Filtering</text>
</g>
<g font-size="1.8" fill="#840000">
<text x="35" y="11.9">1</text>
<text x="85" y="11.9">2</text>
<text x="135" y="11.9">3</text>
<text x="185" y="11.9">4</text>
<text x="235" y="11.9">5</text>
<text x="285" y="11.9">6</text>
<text x="208" y="23.6" transform="rotate(-90 208 23.6)">3</text>
<text x="40.8" y="27.9">2</text>
<text x="44.2" y="25.5" transform="rotate(-90 44.2 25.5)">3</text>
<text x="59.4" y="26.1" transform="rotate(-90 59.4 26.1)">5</text>
<text x="69.6" y="26.1" transform="rotate(-90 69.6 26.1)">9</text>
<text x="196.4" y="29.2">7</text>
<text x="219.2" y="26.7">1</text>
<text x="219.2" y="29.2">4</text>
<text x="235.7" y="29.2">1</text>
<text x="235.7" y="26.7">2</text>
<text x="249.9" y="24.1" transform="rotate(-90 249.9 24.1)">20</text>
<text x="263.2" y="26.7">16</text>
<text x="263.2" y="29.2">17</text>
<text x="10.4" y="35.9">A</text>
<text x="44.2" y="31.8" transform="rotate(-90 44.2 31.8)">1</text>
<text x="82.8" y="35.3" transform="rotate(-90 82.8 35.3)">1</text>
<text x="187.5" y="30.5">1</text>
<text x="187.5" y="33">2</text>
<text x="187.5" y="35.6">3</text>
<text x="196.4" y="34.3">6</text>
<text x="219.2" y="34.3">5</text>
<text x="263.2" y="34.3">14</text>
<text x="263.2" y="31.7">18</text>
<text x="285.4" y="35.9">A</text>
<text x="56.9" y="39.3" transform="rotate(-90 56.9 39.3)">10</text>
<text x="62" y="38.8" transform="rotate(-90 62 38.8)">1</text>
<text x="69.6" y="38.8" transform="rotate(-90 69.6 38.8)">2</text>
<text x="77" y="41.1">3</text>
<text x="84.6" y="41.1">2</text>
<text x="187.5" y="38.1">4</text>
<text x="187.5" y="40.6">5</text>
<text x="208" y="41.4" transform="rotate(-90 208 41.4)">2</text>
<text x="219.2" y="36.8">8</text>
<text x="235.3" y="41.9">13</text>
<text x="187.5" y="43.2">6</text>
<text x="187.5" y="45.7">7</text>
<text x="235.3" y="47">11</text>
<text x="235.3" y="44.4">12</text>
<text x="263.7" y="47">8</text>
<text x="187.5" y="48.3">8</text>
<text x="235.7" y="49.5">4</text>
<text x="235.7" y="52.1">5</text>
<text x="263.7" y="52.1">3</text>
<text x="263.7" y="49.5">9</text>
<text x="235.3" y="57.1">19</text>
<text x="235.7" y="54.6">7</text>
<text x="57.9" y="64.8">4</text>
<text x="70.6" y="64.8">1</text>
<text x="249.9" y="62.2" transform="rotate(-90 249.9 62.2)">10</text>
<text x="57.9" y="69.8">3</text>
<text x="70.6" y="69.8">2</text>
<text x="57.9" y="82.5">1</text>
<text x="70.6" y="82.5">4</text>
<text x="179.2" y="82.5">1</text>
<text x="188.1" y="82.5">2</text>
<text x="253.7" y="83.3" transform="rotate(-90 253.7 83.3)">4</text>
<text x="256.3" y="83.8" transform="rotate(-90 256.3 83.8)">18</text>
<text x="10.4" y="85.9">B</text>
<text x="57.9" y="87.6">2</text>
<text x="70.6" y="87.6">3</text>
<text x="179.2" y="85.1">3</text>
<text x="179.2" y="87.6">5</text>
<text x="188.1" y="85.1">4</text>
<text x="188.1" y="87.6">6</text>
<text x="239.1" y="88.9">20</text>
<text x="267" y="88.9">12</text>
<text x="285.4" y="85.9">B</text>
<text x="239.1" y="94">19</text>
<text x="267" y="91.4">13</text>
<text x="267" y="94">14</text>
<text x="239.1" y="96.5">22</text>
<text x="267" y="96.5">15</text>
<text x="267" y="99.1">16</text>
<text x="267" y="101.6">17</text>
<text x="267.5" y="104.1">7</text>
<text x="267.5" y="106.7">8</text>
<text x="54.1" y="111.8">2</text>
<text x="150" y="110.5">1</text>
<text x="150" y="113">2</text>
<text x="267" y="111.8">23</text>
<text x="33.8" y="117.8">1</text>
<text x="54.1" y="114.3">3</text>
<text x="73.2" y="118.1">8</text>
<text x="73.2" y="114.3">9</text>
<text x="267" y="114.3">24</text>
<text x="267" y="116.8">25</text>
<text x="267" y="119.4">26</text>
<text x="54.1" y="121.9">1</text>
<text x="54.1" y="125.7">5</text>
<text x="73.2" y="125.7">6</text>
<text x="73.2" y="121.9">7</text>
<text x="150" y="120.6">1</text>
<text x="150" y="123.2">2</text>
<text x="150" y="125.7">3</text>
<text x="267" y="121.9">27</text>
<text x="267" y="124.5">28</text>
<text x="150" y="128.3">4</text>
<text x="10.4" y="135.9">C</text>
<text x="150" y="137.2">1</text>
<text x="150" y="134.6">2</text>
<text x="150" y="132.1">3</text>
<text x="267" y="132.1">30</text>
<text x="267" y="134.6">31</text>
<text x="267" y="137.2">32</text>
<text x="285.4" y="135.9">C</text>
<text x="267.5" y="142.2">2</text>
<text x="178.6" y="146">1</text>
<text x="191.3" y="146">3</text>
<text x="267" y="147.3">10</text>
<text x="267" y="149.9">11</text>
<text x="267.5" y="144.8">9</text>
<text x="185.2" y="153.1" transform="rotate(-90 185.2 153.1)">2</text>
<text x="75.7" y="160">4</text>
<text x="151.9" y="160">4</text>
<text x="253.7" y="156.9" transform="rotate(-90 253.7 156.9)">3</text>
<text x="56.7" y="163.8">1</text>
<text x="75.7" y="163.8">5</text>
<text x="75.7" y="166.4">6</text>
<text x="132.9" y="163.8">1</text>
<text x="151.9" y="163.8">5</text>
<text x="151.9" y="166.4">6</text>
<text x="56.7" y="171.4">2</text>
<text x="75.7" y="168.9">7</text>
<text x="75.7" y="171.4">8</text>
<text x="132.9" y="171.4">2</text>
<text x="151.9" y="168.9">7</text>
<text x="151.9" y="171.4">8</text>
<text x="75.7" y="175.3">3</text>
<text x="151.9" y="175.3">3</text>
<text x="10.4" y="185.9">D</text>
<text x="285.4" y="185.9">D</text>
<text x="35" y="199.9">1</text>
<text x="85" y="199.9">2</text>
<text x="135" y="199.9">3</text>
<text x="185" y="199.9">4</text>
<text x="235" y="199.9">5</text>
<text x="285" y="199.9">6</text>
</g>
<g font-size="1.8" fill="#008484">
<text x="68.1" y="20.7">+12V</text>
<text x="199.5" y="23.8">U7</text>
<text x="207.1" y="18.1">+5V</text>
<text x="211.2" y="23.8">MCP2551-I-SN</text>
<text x="244" y="22.5">U8</text>
<text x="249" y="18.1">+5V</text>
<text x="252.2" y="22.5">MCP2515-IST</text>
<text x="46.3" y="29.9">RV1</text>
<text x="46.6" y="27.6">250k</text>
<text x="88.5" y="27.5">R10</text>
<text x="89.2" y="29.8">1k</text>
<text x="171.9" y="27.5">J3</text>
<text x="178.4" y="27.5">RJ45</text>
<text x="191.9" y="26.3">R_US</text>
<text x="208.9" y="29.1" transform="rotate(-90 208.9 29.1)">VDD</text>
<text x="213.9" y="27.6">TXD</text>
<text x="238.5" y="27.6">RXCAN</text>
<text x="250.8" y="29.1" transform="rotate(-90 250.8 29.1)">VDD</text>
<text x="260.2" y="27.6">SI</text>
<text x="75.9" y="31.4">K1 D3</text>
<text x="76.4" y="33.7">G5V-1</text>
<text x="78.3" y="33.8">D</text>
<text x="96" y="35.2">R12</text>
<text x="199.1" y="35.2">CANL</text>
<text x="199.1" y="30.1">CANH</text>
<text x="213.7" y="30.1">RXD</text>
<text x="214" y="35.2">Vref</text>
<text x="238.5" y="30.1">TXCAN</text>
<text x="258.1" y="35.2">SCK</text>
<text x="259.3" y="30.1">SO</text>
<text x="259.4" y="32.6">CS</text>
<text x="96" y="37.5">10k</text>
<text x="208.9" y="38.6" transform="rotate(-90 208.9 38.6)">VSS</text>
<text x="215.2" y="37.7">Rs</text>
<text x="223.9" y="40.3">10k</text>
<text x="273.9" y="41.4">C20</text>
<text x="76.5" y="46.1">MMBT222A</text>
<text x="80.1" y="43.8">Q1</text>
<text x="85.8" y="47.2">GND</text>
<text x="92.2" y="44.7">GND</text>
<text x="199.4" y="43.5">+5V</text>
<text x="206.5" y="47.2">GND</text>
<text x="212.1" y="43.5">+5V</text>
<text x="225.1" y="42.8">R22</text>
<text x="229.9" y="44.8">+5V</text>
<text x="238.5" y="47.9">RX1BF</text>
<text x="238.5" y="45.3">RX0BF</text>
<text x="238.5" y="42.8">INT</text>
<text x="257" y="47.9">OSC2</text>
<text x="273.5" y="44">22pF</text>
<text x="203.9" y="50.6">C15</text>
<text x="204" y="52.9">0.1uF</text>
<text x="216.6" y="50.6">C17</text>
<text x="216.7" y="52.9">0.1uF</text>
<text x="220.4" y="51">GND</text>
<text x="226.3" y="51.7">R23</text>
<text x="238.5" y="50.4">TX0RTS</text>
<text x="238.5" y="53">TX1RTS</text>
<text x="250.4" y="53">CLKOUT/SOF</text>
<text x="257" y="50.4">OSC1</text>
<text x="269.4" y="53">Y1</text>
<text x="63.7" y="60">U2</text>
<text x="189.9" y="57.4">GND</text>
<text x="198.8" y="59.9">GND</text>
<text x="211.5" y="59.9">GND</text>
<text x="225.1" y="54.3">10k</text>
<text x="238.5" y="58">RESET</text>
<text x="238.5" y="55.5">TX2RTS</text>
<text x="250.8" y="58.9" transform="rotate(-90 250.8 58.9)">VSS</text>
<text x="273.5" y="54.1">22pF</text>
<text x="273.9" y="56.7">C21</text>
<text x="277.6" y="57.4">GND</text>
<text x="61.3" y="62.3">LTV-817</text>
<text x="75.1" y="60.5">R8</text>
<text x="75.2" y="62.8">1k</text>
<text x="248.4" y="67.6">GND</text>
<text x="63.7" y="77.8">U3</text>
<text x="70.6" y="75.2">GND</text>
<text x="76.3" y="76.5">+5V</text>
<text x="183.2" y="78">J4</text>
<text x="190.6" y="77.8">+5V</text>
<text x="254.1" y="75.3">+5V</text>
<text x="47.1" y="78.3">R6</text>
<text x="47.3" y="80.6">1k</text>
<text x="61.3" y="80.1">LTV-817</text>
<text x="174.1" y="80.3">Conn_02x03_Odd_Even</text>
<text x="209.1" y="80.8">LED</text>
<text x="218.1" y="78.3">R20</text>
<text x="218.7" y="80.6">1k</text>
<text x="258" y="79.7">U9</text>
<text x="258.3" y="82.2">ATmega328P-AU</text>
<text x="47.3" y="88.6">50k</text>
<text x="49.7" y="86">R7</text>
<text x="79.4" y="86">R9</text>
<text x="79.5" y="88.3">10k</text>
<text x="209.1" y="89.7">LED</text>
<text x="209.7" y="85.9">D1</text>
<text x="218.1" y="87.2">R21</text>
<text x="218.7" y="89.5">1k</text>
<text x="235" y="84.2">+5V</text>
<text x="241.8" y="89.8">AREF</text>
<text x="254.6" y="88.3" transform="rotate(-90 254.6 88.3)">VCC</text>
<text x="257.2" y="89.6" transform="rotate(-90 257.2 89.6)">AVCC</text>
<text x="262.8" y="89.8">PB0</text>
<text x="70.6" y="95.5">GND GND</text>
<text x="189.9" y="94.2">GND</text>
<text x="209.7" y="94.8">D2</text>
<text x="241.8" y="94.9">ADC6</text>
<text x="262.8" y="92.3">PB1</text>
<text x="262.8" y="94.9">PB2</text>
<text x="224.2" y="99.3">GND</text>
<text x="241.8" y="97.4">ADC7</text>
<text x="262.8" y="97.4">PB3</text>
<text x="262.8" y="99.9">PB4</text>
<text x="63" y="107">U1</text>
<text x="256.7" y="105">XTAL1/PB6</text>
<text x="256.7" y="107.6">XTAL2/PB7</text>
<text x="262.8" y="102.5">PB5</text>
<text x="54.4" y="109.3">DCM4623TD2J13D0T70</text>
<text x="56.9" y="112.6">TR</text>
<text x="80.9" y="111.3">0.15uH</text>
<text x="89.8" y="113.8">R11</text>
<text x="95.5" y="111.3">L2</text>
<text x="144.2" y="112.4">2.5A</text>
<text x="152" y="108.9">TSV</text>
<text x="233.7" y="108.3">+5V</text>
<text x="262.8" y="112.6">PC0</text>
<text x="56.9" y="115.2">EN</text>
<text x="56.9" y="117.7">FT</text>
<text x="66.6" y="115.2">+OUT</text>
<text x="67.1" y="119">-OUT</text>
<text x="121.5" y="117.2">+12V</text>
<text x="127.8" y="117.2">+12V</text>
<text x="145" y="114.7">F1</text>
<text x="147.5" y="119">12V_OUT</text>
<text x="148.9" y="115.2">J1</text>
<text x="238.2" y="115.3">C18</text>
<text x="238.3" y="117.6">0.1uF</text>
<text x="262.8" y="115.2">PC1</text>
<text x="262.8" y="117.7">PC2</text>
<text x="276.9" y="115.9">+5V</text>
<text x="30" y="124">1uH</text>
<text x="30.7" y="121.5">L1</text>
<text x="37" y="121.6">C1</text>
<text x="40.8" y="121.6">C2</text>
<text x="44.7" y="121.6">C3</text>
<text x="56.9" y="122.8">+IN</text>
<text x="66.6" y="122.8">+OUT</text>
<text x="84.4" y="124.1">4700uF</text>
<text x="94.7" y="125.4" transform="rotate(-90 94.7 125.4)">4700uF</text>
<text x="101" y="125.4" transform="rotate(-90 101 125.4)">4700uF</text>
<text x="123.4" y="122.9">C9</text>
<text x="129.8" y="122.9">C11</text>
<text x="139.5" y="121.1">+BATT</text>
<text x="140.6" y="123.6">+12V</text>
<text x="233.1" y="124.7">GND</text>
<text x="262.8" y="120.3">PC3</text>
<text x="262.8" y="122.8">PC4</text>
<text x="262.8" y="125.3">PC5</text>
<text x="280.1" y="123">R24</text>
<text x="280.2" y="125.3">10k</text>
<text x="33.5" y="130.5">0.68uF</text>
<text x="41.1" y="130.5">0.68uF</text>
<text x="56.9" y="126.6">-IN</text>
<text x="67.1" y="126.6">-OUT</text>
<text x="80.7" y="128.5">GND</text>
<text x="86.6" y="126.7">C6</text>
<text x="90.4" y="126.7">C7</text>
<text x="90.4" y="129.2">C8</text>
<text x="94.7" y="128.5">GND</text>
<text x="101" y="128.5">GND</text>
<text x="121.1" y="127.9">470uF</text>
<text x="128.7" y="127.9">470uF</text>
<text x="141.4" y="126.8">GND</text>
<text x="141.4" y="129.3">GND</text>
<text x="148.8" y="130.5">J2</text>
<text x="233.7" y="131.2">+5V</text>
<text x="256.4" y="127.9">RESET/PC6</text>
<text x="37.3" y="133">0.68uF</text>
<text x="78.3" y="133.2" transform="rotate(-90 78.3 133.2)">GND</text>
<text x="121.4" y="133.6">GND</text>
<text x="127.7" y="133.6">GND</text>
<text x="140.6" y="135">+12V</text>
<text x="154.4" y="136">FAN</text>
<text x="154.6" y="133.6">J5</text>
<text x="262.8" y="133">PD0</text>
<text x="262.8" y="135.5">PD1</text>
<text x="141.4" y="138.2">GND</text>
<text x="172.3" y="138.8">+12V</text>
<text x="180.2" y="143.1">R-78E5.0-0.5</text>
<text x="184.3" y="140.8">U6</text>
<text x="203.3" y="138.8">+5V</text>
<text x="238.2" y="138.2">C19</text>
<text x="238.3" y="140.5">0.1uF</text>
<text x="262.8" y="140.6">PD3</text>
<text x="262.8" y="143.1">PD4</text>
<text x="262.8" y="138">PD2</text>
<text x="177.2" y="149.6">C13</text>
<text x="180.6" y="146.9">IN</text>
<text x="186.5" y="146.9">OUT</text>
<text x="200.1" y="149.6">C14</text>
<text x="207.7" y="149.6">C16</text>
<text x="233.1" y="147.6">GND</text>
<text x="262.8" y="148.2">PD6</text>
<text x="262.8" y="145.7">PD5</text>
<text x="35.1" y="154">+12V</text>
<text x="65.6" y="154.2">U4</text>
<text x="76.3" y="150.2">+5V</text>
<text x="78.9" y="155.9">C5</text>
<text x="110.5" y="154">+BATT</text>
<text x="141.8" y="154.2">U5</text>
<text x="152.5" y="150.2">+5V</text>
<text x="154.6" y="155.9">C12</text>
<text x="177.2" y="151.9">10uF</text>
<text x="186.1" y="151.1" transform="rotate(-90 186.1 151.1)">GND</text>
<text x="190.9" y="153.3">0.1uF</text>
<text x="207.7" y="151.9">10uF</text>
<text x="254.6" y="154.7" transform="rotate(-90 254.6 154.7)">GND</text>
<text x="262.8" y="150.7">PD7</text>
<text x="40.8" y="159.6">R4</text>
<text x="40.9" y="161.9">10</text>
<text x="63.7" y="156.5">INA219</text>
<text x="70.2" y="160.9">VCC</text>
<text x="79" y="158.4">0.1uF</text>
<text x="83.9" y="160.8">GND</text>
<text x="116.5" y="159.6">R15</text>
<text x="117.1" y="161.9">10</text>
<text x="139.9" y="156.5">INA219</text>
<text x="146.4" y="160.9">VCC</text>
<text x="155.2" y="158.4">0.1uF</text>
<text x="160.1" y="160.8">GND</text>
<text x="172.2" y="159">GND</text>
<text x="183.6" y="160.3">GND</text>
<text x="198.8" y="160.3">GND</text>
<text x="40.8" y="167.2">R5</text>
<text x="52.7" y="167.4">C4</text>
<text x="59.4" y="164.7">VIN+</text>
<text x="70.2" y="167.3">SDA</text>
<text x="70.4" y="164.7">SCL</text>
<text x="116.5" y="167.2">R16</text>
<text x="128.9" y="167.4">C10</text>
<text x="135.6" y="164.7">VIN+</text>
<text x="146.4" y="167.3">SDA</text>
<text x="146.6" y="164.7">SCL</text>
<text x="252.2" y="162.8">GND</text>
<text x="23.4" y="169" transform="rotate(-90 23.4 169)">R2</text>
<text x="26" y="169.6" transform="rotate(-90 26 169.6)">0.02</text>
<text x="28.5" y="169" transform="rotate(-90 28.5 169)">R3</text>
<text x="31" y="169.6" transform="rotate(-90 31 169.6)">0.02</text>
<text x="40.9" y="169.5">10</text>
<text x="52.5" y="169.8">0.1uF</text>
<text x="59.4" y="172.3">VIN-</text>
<text x="71.7" y="169.8">A0</text>
<text x="71.7" y="172.3">A1</text>
<text x="99.6" y="169.5" transform="rotate(-90 99.6 169.5)">R13</text>
<text x="102.2" y="169.6" transform="rotate(-90 102.2 169.6)">0.02</text>
<text x="104.7" y="169.5" transform="rotate(-90 104.7 169.5)">R14</text>
<text x="107.2" y="169.6" transform="rotate(-90 107.2 169.6)">0.02</text>
<text x="117.1" y="169.5">10</text>
<text x="128.7" y="169.8">0.1uF</text>
<text x="135.6" y="172.3">VIN-</text>
<text x="147.9" y="169.8">A0</text>
<text x="147.9" y="172.3">A1</text>
<text x="70" y="176.1">GND</text>
<text x="103.8" y="175.7">+12V</text>
<text x="146.2" y="176.1">GND</text>
<text x="155.9" y="174.9">R17</text>
<text x="155.9" y="177.5">R18</text>
<text x="161.1" y="174.9">10k</text>
<text x="161.1" y="177.5">10k</text>
<text x="82" y="184.4">GND</text>
<text x="151.8" y="180.6">GND</text>
</g>
<g font-size="1.8">
<text x="49" y="24.1">TRIM</text>
<text x="267.3" y="29.2">MISO</text>
<text x="267.3" y="26.7">MOSI</text>
<text x="39.1" y="34.5" transform="rotate(-90 39.1 34.5)">HV-</text>
<text x="95.1" y="31.7">TRIM_EN</text>
<text x="268" y="34.3">SCK</text>
<text x="268.5" y="31.7">D10</text>
<text x="62" y="44.7" transform="rotate(-90 62 44.7)">HV-</text>
<text x="52.1" y="64.8">EN</text>
<text x="80.6" y="64.8">DC_DC_EN</text>
<text x="56.9" y="76.4" transform="rotate(-90 56.9 76.4)">HV-</text>
<text x="38.1" y="82.5">FAULT</text>
<text x="78.6" y="82.5">DC_DC_FAULT</text>
<text x="170.2" y="82.5">MISO</text>
<text x="200.7" y="82.5">LED1</text>
<text x="170.2" y="85.1">SCK</text>
<text x="170.2" y="87.6">RESET</text>
<text x="191.1" y="85.1">MOSI</text>
<text x="200.7" y="91.4">LED2</text>
<text x="272.3" y="94">D10</text>
<text x="53.1" y="96.8" transform="rotate(-90 53.1 96.8)">HV-</text>
<text x="271.1" y="99.1">MISO</text>
<text x="271.1" y="96.5">MOSI</text>
<text x="271.9" y="101.6">SCK</text>
<text x="48.3" y="111.8">TRIM</text>
<text x="139.7" y="109.2">HV+</text>
<text x="48.3" y="116.8">FAULT4</text>
<text x="48.3" y="114.3">EN</text>
<text x="139.7" y="114.3">HV-</text>
<text x="22.9" y="121.9">HV+</text>
<text x="271.9" y="121.9">SDA</text>
<text x="272.1" y="124.5">SCL</text>
<text x="22.9" y="127">HV-</text>
<text x="267" y="127">29 RESET</text>
<text x="271.1" y="134.6">LED1</text>
<text x="271.1" y="137.2">LED2</text>
<text x="267.5" y="139.7">1 DC_DC_FAULT</text>
<text x="269.9" y="142.2">DC_DC_EN</text>
<text x="271.6" y="144.8">TRIM_EN</text>
<text x="83.9" y="166.4">SDA</text>
<text x="84.1" y="163.8">SCL</text>
<text x="160.1" y="166.4">SDA</text>
<text x="160.3" y="163.8">SCL</text>
<text x="161.4" y="171.4">SDA</text>
<text x="161.6" y="168.9">SCL</text>
<text x="21.5" y="177.8">12V_UNMETERED</text>
</g>
<g font-size="1.8" fill="#008400">
<text x="192" y="28.9">R19</text>
<text x="267.1" y="45.4">16MHz</text>
<text x="26.8" y="117.8">R1</text>
<text x="97.7" y="118.1">12V_UNMETERED</text>
</g>
<g font-size="1.8" fill="#0000c2">
<text x="80" y="80">Pull high to disable</text>
<text x="118.1" y="107.9">2.5A fuse gives some</text>
<text x="118.1" y="109.8">headroom, maybe</text>
<text x="118.1" y="111.8">should change to 2A.</text>
<text x="33" y="135.2">500V-rated</text>
<text x="33" y="137.2">caps</text>
<text x="17.8" y="158.1">May want to</text>
<text x="17.8" y="160">change value to</text>
<text x="17.8" y="161.9">better suit current</text>
<text x="94" y="158.1">May want to</text>
<text x="94" y="160">change value to</text>
<text x="94" y="161.9">better suit current</text>
<text x="17.8" y="163.8">range.</text>
<text x="94" y="163.8">range.</text>
<text x="16.5" y="181.6">Optional filter circuit. If not needed,</text>
<text x="16.5" y="183.5">resistors can be replaced with 0, and</text>
<text x="16.5" y="185.4">cap can be desoldered.</text>
<text x="92.7" y="181.6">Optional filter circuit. If not needed,</text>
<text x="92.7" y="183.5">resistors can be replaced with 0, and</text>
<text x="92.7" y="185.4">cap can be desoldered.</text>
</g>
</svg>
